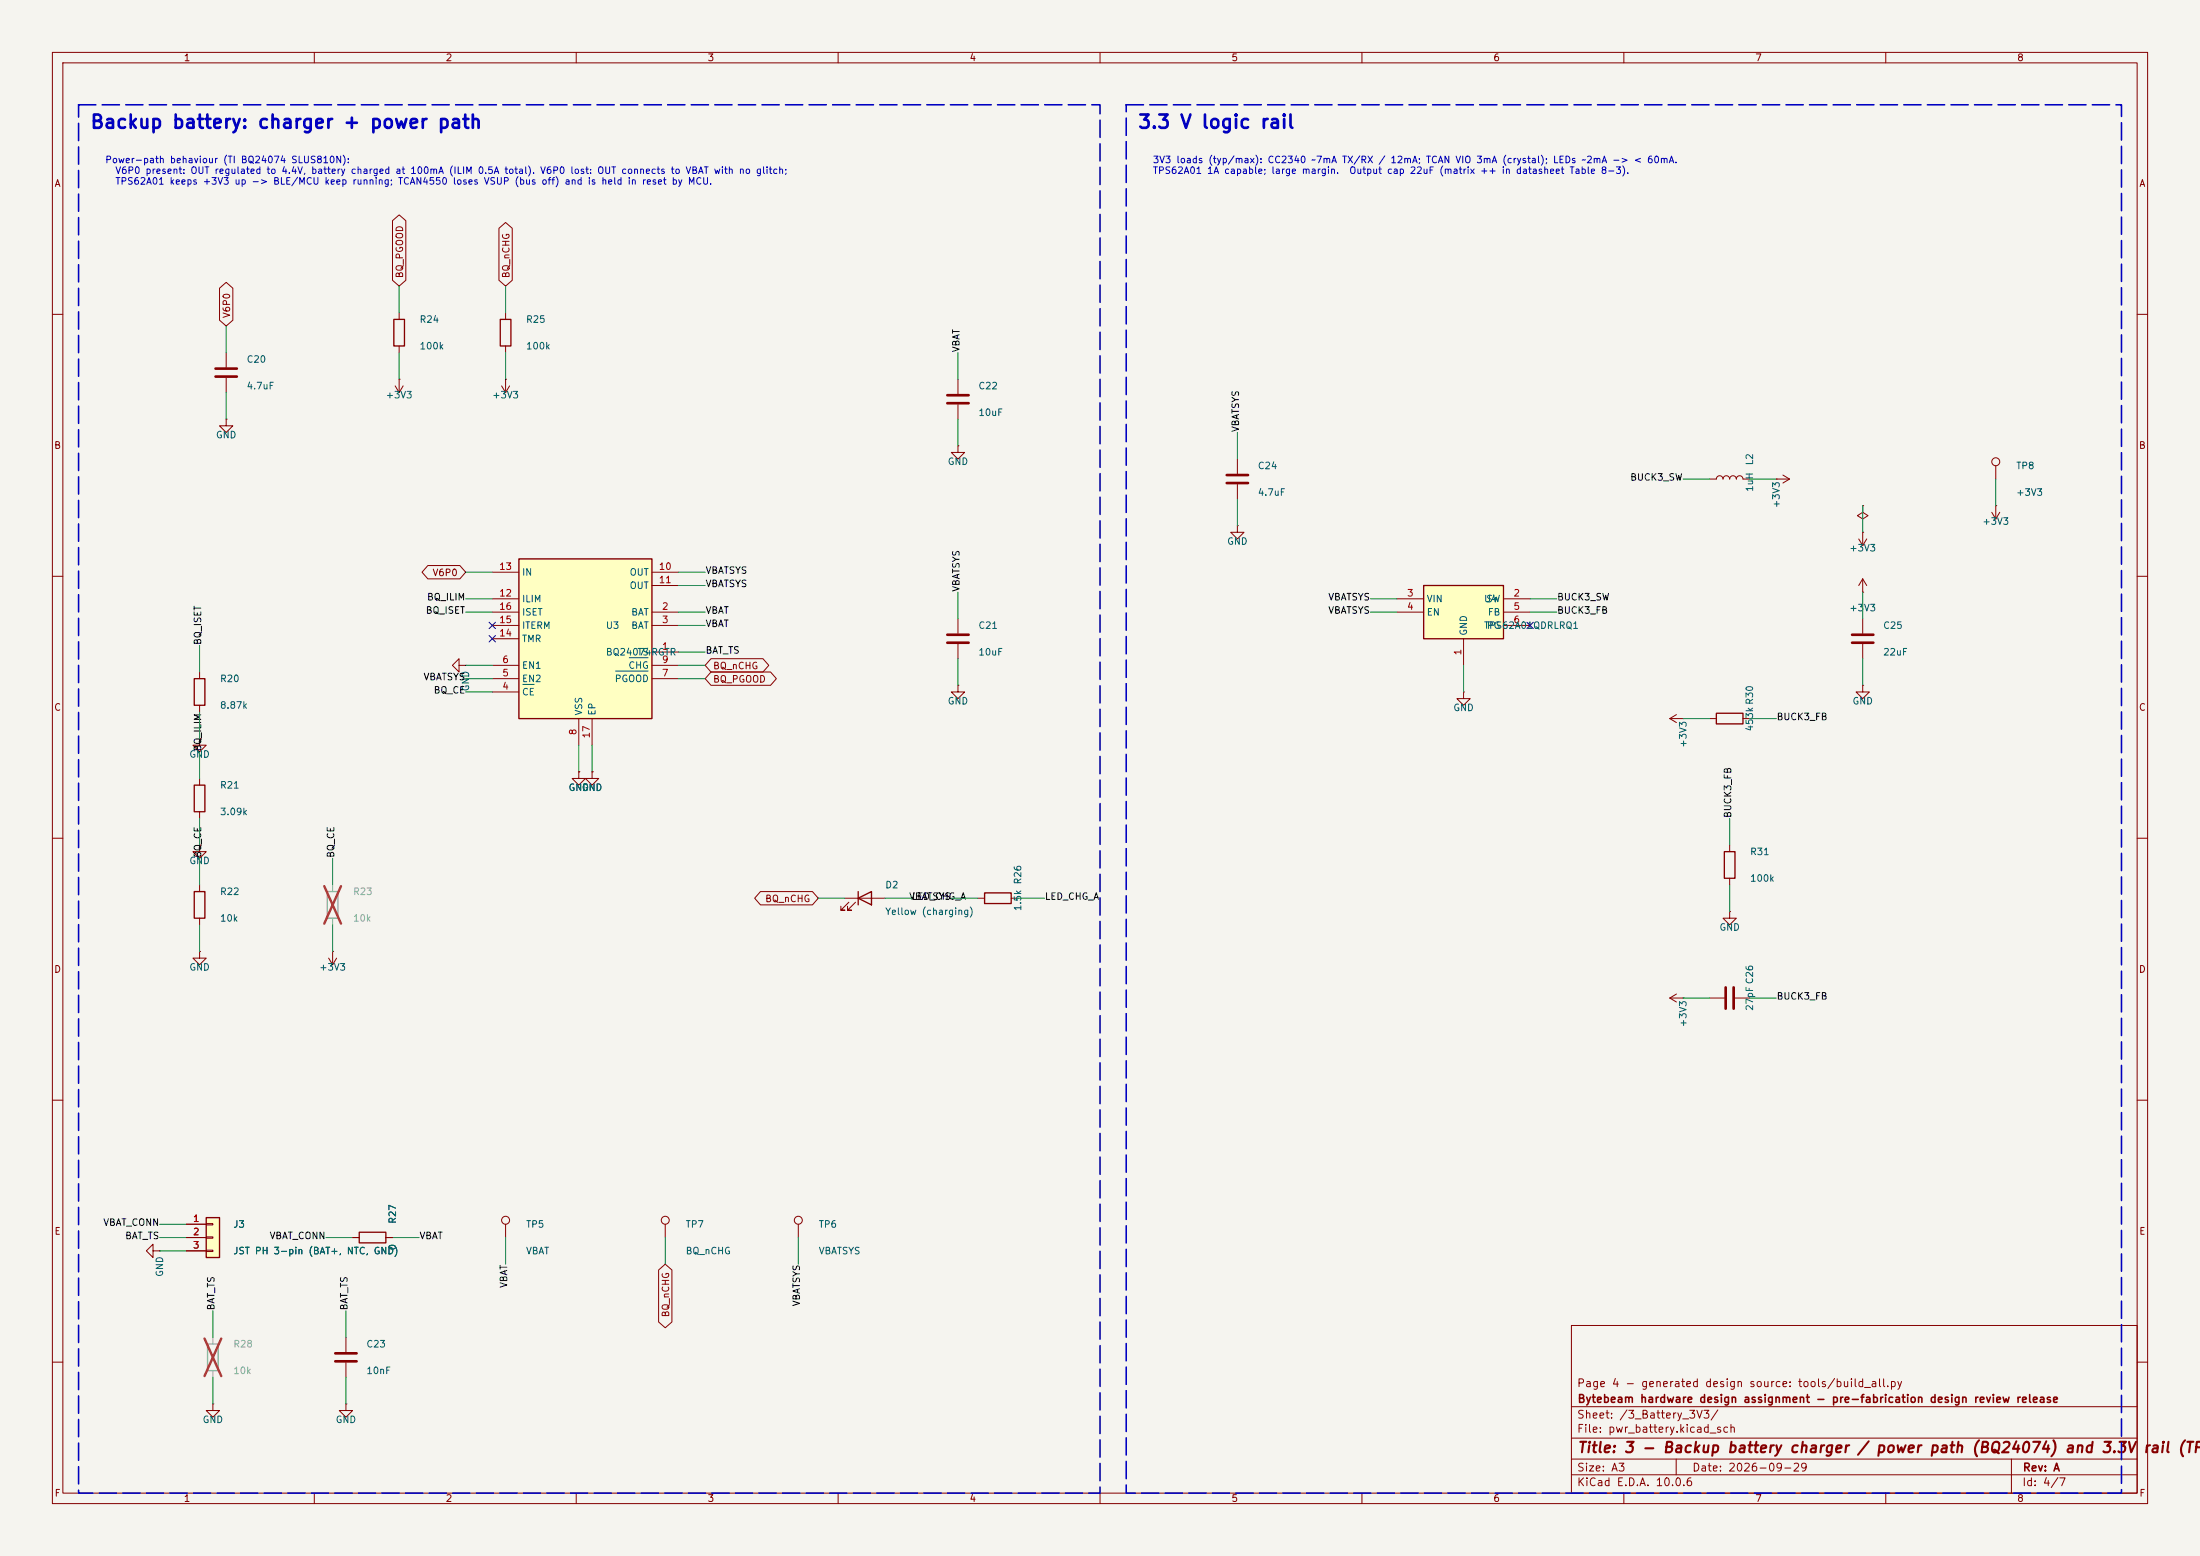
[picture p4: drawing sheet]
<svg xmlns="http://www.w3.org/2000/svg" width="420mm" height="297mm" viewBox="0 0 420 297" stroke-linecap="round" stroke-linejoin="round" font-family="sans-serif">
<path d="M0 0h420v297h-420z" fill="#f5f4ef" stroke="#f5f4ef" stroke-width=".19"/>
<g fill="none" stroke="#840000" stroke-width=".19">
<path d="M10 10h400v277h-400zM12 12h396v273h-396zM60 10v2M110 10v2M160 10v2M210 10v2M260 10v2M310 10v2M360 10v2M10 60h2M408 60h2M10 110h2"/>
<path d="M408 110h2M10 160h2M408 160h2M161.3 171.5h7.6M162.1 172.2l-1.6 1.5h.8h-.8v-.7M163.3 172.2l-1.5 1.5h.8h-.8v-.7M186.7 171.5h1.3M193 171.5h1.3M330.2 174v1.3h1.3l-1.3 1.2-1.3-1.2h1.3M330.2 174h.1M330.2 161.3v1.3M330.2 167.6v1.3"/>
<path d="M326.4 190.5h2.8M331.2 190.5h2.8M10 210h2M408 210h2M29.2 238.8v-1.3l-1.3 1.3 1.3 1.2v-1.2h1.3M30.5 238.8h.1M67.3 236.2h1.3M73.7 236.2h1.2M127 233.7v2.5M152.4 233.7v2.5M66 255.3v2.8M300 253h108v32h-108z"/>
<path d="M10 260h2M40.6 268v1.2h1.3l-1.3 1.3-1.2-1.3h1.2M40.6 268h.1M66 268v1.2h1.3l-1.3 1.3-1.2-1.3h1.2M66 268h.1M66 260.1v2.8M300 278.5h108M300 274.5h108M300 268.5h108M320 278.5v3M384 278.5v6.5M408 260h2"/>
<path d="M60 285v2M110 285v2M160 285v2M210 285v2M260 285v2M300 281.5h108M310 285v2M360 285v2"/>
<circle cx="127" cy="232.9" r=".76"/>
<circle cx="152.4" cy="232.9" r=".76"/>
</g>
<path d="M163.8 171.5l2.6-1.3v2.5zM163.8 170.2v2.5M188 170.4h5v2.1h-5zM329.2 162.6h2v5h-2zM68.6 235.2h5.1v2h-5.1z" fill="none" stroke="#840000" stroke-width=".25"/>
<path d="M329.4 188.5v4M331 188.5v4M64 258.3h4.1M64 259.8h4.1" fill="none" stroke="#840000" stroke-width=".51"/>
<path d="M62.5 170.2h2v5.1h-2zM39.6 256.5h2.1v5.1h-2.1z" fill="none" stroke="#9c9b98" stroke-width=".25"/>
<path d="M63.5 168.9v1.3M63.5 175.3v1.2M40.6 255.3v1.2M40.6 261.6v1.3" fill="none" stroke="#9c9b98" stroke-width=".19"/>
<path d="M61.9 169.1l3.2 7.2M65.1 169.1l-3.2 7.2M39 255.5l3.2 7.2M42.2 255.5l-3.2 7.2" fill="none" stroke="#e12e31" stroke-width=".46"/>
<path d="M39.4 232.4h2.5v7.6h-2.5z" fill="#ffffc2"/>
<path d="M39.4 232.4h2.5v7.6h-2.5z" fill="none" stroke="#840000" stroke-width=".25"/>
<g fill="none" stroke="#840000" stroke-width=".19">
<path d="M182.9 72.4v2.8M182.9 77.2v2.8M182.9 85.1v1.3h1.2l-1.2 1.2-1.3-1.2h1.3M182.9 85.1h.1M87.6 127v-1.3l-1.2 1.3 1.2 1.3v-1.3h1.3M88.9 127h.1M35.6 233.7h3.8M35.6 236.2h3.8M35.6 238.8h3.8M39.4 233.6h1.2v.2h-1.2zM39.4 236.1h1.2v.2h-1.2zM39.4 238.6h1.2v.3h-1.2z"/>
<path d="M96.5 233.7v2.5"/>
<circle cx="96.5" cy="232.9" r=".76"/>
</g>
<path d="M180.8 75.4h4.1M180.8 77h4.1" fill="none" stroke="#840000" stroke-width=".51"/>
<path d="M99.1 106.7h25.4v30.5h-25.4z" fill="#ffffc2"/>
<path d="M75.2 61h2v5h-2zM95.5 61h2v5h-2zM99.1 106.7h25.4v30.5h-25.4zM37.1 129.5h2v5.1h-2zM37.1 149.9h2v5h-2zM37.1 170.2h2v5.1h-2z" fill="none" stroke="#840000" stroke-width=".25"/>
<g fill="none" stroke="#840000" stroke-width=".19">
<path d="M76.2 59.7v1.3M96.5 59.7v1.3M43.2 67.3v2.8M43.2 72.1v2.8M75.4 73.7l.8 1.2M76.2 72.4h.1M76.2 66v1.3M76.2 72.4v2.5M77 73.7l-.8 1.2M95.8 73.7l.7 1.2M96.5 72.4h.1M96.5 66v1.3"/>
<path d="M96.5 72.4v2.5M97.3 73.7l-.8 1.2M43.2 80v1.3h1.2l-1.2 1.3-1.3-1.3h1.3M43.2 80h.1M236.2 87.6v2.8M236.2 92.5v2.8M339.1 91.4h.1M339.1 91.4h2.5M340.4 90.7l1.2 .7M341.6 91.4l-1.2 .8M94 116.8h5.1M94 119.4h5.1"/>
<path d="M94 109.2h5.1M94 114.3h5.1M124.5 116.8h5M124.5 119.4h5M124.5 109.2h5M124.5 111.8h5M182.9 118.1v2.8M236.2 100.3v1.3h1.3l-1.3 1.3-1.3-1.3h1.3M236.2 100.3h.1M38.1 128.3v1.2M38.1 134.6v1.3M94 132.1h5.1"/>
<path d="M94 129.5h5.1M94 127h5.1M94 121.9h5.1M110.5 137.2v5M113 137.2v5M124.5 124.5h5M124.5 129.5h5M124.5 127h5M182.9 130.8v1.3h1.2l-1.2 1.3-1.3-1.3h1.3M182.9 130.8h.1M182.9 122.9v2.8M279.4 132.1v1.3h1.3l-1.3 1.2-1.3-1.2h1.3"/>
<path d="M279.4 132.1h.1M38.1 141v1.2h1.3l-1.3 1.3-1.3-1.3h1.3M38.1 141h.1M38.1 148.6v1.3M38.1 154.9v1.3M110.5 147.3v1.3h1.3l-1.3 1.3-1.3-1.3h1.3M110.5 147.3h.1M113 147.3v1.3h1.3l-1.3 1.3-1.2-1.3h1.2M113 147.3h.1M38.1 161.3v1.3h1.3l-1.3 1.2-1.3-1.2h1.3M38.1 161.3h.1M38.1 168.9v1.3"/>
<path d="M38.1 175.3v1.2M38.1 181.6v1.3h1.3l-1.3 1.3-1.3-1.3h1.3M38.1 181.6h.1M62.7 182.9l.8 1.3M63.5 181.6h.1M63.5 181.6v2.6M64.3 182.9l-.8 1.3"/>
</g>
<path d="M99.8 130.6h2.2M117.5 128.1h6.2M120.1 125.6h3.6" fill="none" stroke="#006464" stroke-width=".19"/>
<path d="M41.1 70.4h4.1M41.1 71.9h4.1M234.2 90.7h4.1M234.2 92.2h4.1M180.8 121.2h4.1M180.8 122.7h4.1" fill="none" stroke="#840000" stroke-width=".51"/>
<path d="M271.8 111.8h15.2v10.1h-15.2z" fill="#ffffc2"/>
<path d="M271.8 111.8h15.2v10.1h-15.2zM327.7 136.1h5v2.1h-5z" fill="none" stroke="#840000" stroke-width=".25"/>
<g fill="none" stroke="#840000" stroke-width=".19">
<path d="M41.9 55l1.3-1.1 1.3 1.1v6.1l-1.3 1.1-1.3-1.1zM74.9 42.1l1.3-1.1 1.3 1.1v11.4l-1.3 1.1-1.3-1.1zM95.2 43.6l1.3-1.1 1.3 1.1v9.9l-1.3 1.1-1.3-1.1zM326.4 91.4h1.3a.64 .64 0 0 1 .6-.6 .64 .64 0 0 1 .6 .6 .64 .64 0 0 1 .7-.6 .64 .64 0 0 1 .6 .6 .64 .64 0 0 1 .6-.6 .64 .64 0 0 1 .7 .6 .64 .64 0 0 1 .6-.6 .64 .64 0 0 1 .6 .6h1.3M355.6 96.5v1.3l1 .6-1 .7-1-.7 1-.6M355.6 96.5h.1M380.2 97.8l.8 1.3M381 96.5h.1M381 88.9v2.5M381 96.5v2.6M381.8 97.8l-.8 1.3M81.7 107.9h6.1l1.1 1.3-1.1 1.3h-6.1l-1.1-1.3z"/>
<path d="M266.7 114.3h5.1M266.7 116.8h5.1M287 114.3h5.1M287 116.8h5.1M287 119.4h5.1M354.8 102.9l.8 1.2M355.6 113h.1M355.6 101.6h.1M355.6 110.5l-.8 1.3M355.6 110.5l.8 1.3M355.6 101.6v2.5M355.6 110.5v2.5"/>
<path d="M355.6 118.1v2.8M356.4 102.9l-.8 1.2M135.7 128.3h11.4l1.1 1.2-1.1 1.3h-11.4l-1.1-1.3zM135.7 125.7h10l1.1 1.3-1.1 1.3h-10l-1.1-1.3zM279.4 121.9v5.1M318.8 137.2l1.2 .7M318.8 137.2h2.5M320 136.4l-1.2 .8M321.3 137.2h.1M326.4 137.2h1.3M332.7 137.2h1.3M355.6 130.8v1.3h1.3l-1.3 1.3-1.3-1.3h1.3"/>
<path d="M355.6 130.8h.1M355.6 122.9v2.8M110.5 147.3h.1M113 147.3h.1M145.2 170.2h9.9l1.1 1.3-1.1 1.2h-9.9l-1.1-1.2zM318.8 190.5l1.2 .8M318.8 190.5h2.5M320 189.7l-1.2 .8M321.3 190.5h.1M35.6 236.2h3.8M35.6 233.7h3.8M35.6 238.8h3.8"/>
<path d="M67.3 236.2h1.3M73.7 236.2h1.2M125.7 242.4l1.3-1.1 1.3 1.1v9.9l-1.3 1.1-1.3-1.1z"/>
<circle cx="381" cy="88.1" r=".76"/>
</g>
<path d="M353.6 121.2h4M353.6 122.7h4" fill="none" stroke="#840000" stroke-width=".51"/>
<g fill="none" stroke="#009600" stroke-width=".19">
<path d="M76.2 54.6v5.1M96.5 54.6v5.1M43.2 62.2v5.1M43.2 74.9v5.1M76.2 67.3v5.1M96.5 67.3v5.1M182.9 67.3v5.1M182.9 80v5.1M236.2 82.6v5M236.2 95.3v5M321.3 91.4h5.1M334 91.4h5.1"/>
<path d="M355.6 96.5v5.1M381 91.4v5.1M88.9 114.3h5.1M88.9 116.8h5.1M88.9 109.2h5.1M129.5 116.8h5.1M129.5 119.4h5.1M129.5 109.2h5.1M129.5 111.8h5.1M182.9 113v5.1M261.6 114.3h5.1M261.6 116.8h5.1"/>
<path d="M292.1 114.3h5.1M292.1 116.8h5.1M355.6 113v5.1M38.1 123.2v5.1M38.1 135.9v5.1M88.9 127h5.1M88.9 129.5h5.1M88.9 132.1h5.1M129.5 127h5.1M129.5 129.5h5.1M129.5 124.5h5.1M182.9 125.7v5.1"/>
<path d="M279.4 127v5.1M321.3 137.2h5.1M334 137.2h5.1M355.6 125.7v5.1M38.1 143.5v5.1M38.1 156.2v5.1M110.5 142.2v5.1M113 142.2v5.1M330.2 156.2v5.1M38.1 163.8v5.1M38.1 176.5v5.1M63.5 163.8v5.1"/>
<path d="M63.5 176.5v5.1M156.2 171.5h5.1M168.9 171.5h5.1M181.6 171.5h5.1M194.3 171.5h5.1M330.2 168.9v5.1M321.3 190.5h5.1M334 190.5h5.1M30.5 238.8h5.1M30.5 236.2h5.1M30.5 233.7h5.1M62.2 236.2h5.1"/>
<path d="M74.9 236.2h5.1M96.5 236.2v5.1M127 236.2v5.1M152.4 236.2v5.1M40.6 250.2v5.1M66 250.2v5.1M40.6 262.9v5.1M66 262.9v5.1"/>
</g>
<path d="M93.4 118.8l1.2 1.2M94.6 118.8l-1.2 1.2M291.5 118.8l1.2 1.2M292.7 118.8l-1.2 1.2M93.4 121.3l1.2 1.2M94.6 121.3l-1.2 1.2" fill="none" stroke="#000084" stroke-width=".19"/>
<path d="M15 20h195v265h-195zM215 20h190v265h-190z" fill="none" stroke="#0000c2" stroke-width=".3" stroke-dasharray="3.3 1.2"/>
<g font-size="2.5" fill="#0000c2">
<text x="17.1" y="25.2">Backup battery: charger + power path</text>
<text x="217.1" y="25.2">3.3 V logic rail</text>
</g>
<g font-size="2" fill="#840000">
<text x="301" y="277.8">Title: 3 - Backup battery charger / power path (BQ24074) and 3.3V</text>
<text x="409" y="277.8">rail (TPS</text>
</g>
<g font-size="1.5" fill="#840000">
<text x="300.9" y="265.1">Page 4 - generated design source: tools/build_all.py</text>
<text x="301" y="268.1">Bytebeam hardware design assignment - pre-fabrication design review release</text>
<text x="300.9" y="273.8">File: pwr_battery.kicad_sch</text>
<text x="300.9" y="271.1">Sheet: /3_Battery_3V3/</text>
<text x="300.9" y="281.2">Size: A3</text>
<text x="322.9" y="281.2">Date: 2026-09-29</text>
<text x="386" y="281.2">Rev: A</text>
<text x="300.9" y="284">KiCad E.D.A. 10.0.6</text>
<text x="385.9" y="284">Id: 4/7</text>
</g>
<g font-size="1.3" fill="#840000">
<text x="35" y="12">1</text>
<text x="85" y="12">2</text>
<text x="135" y="12">3</text>
<text x="185" y="12">4</text>
<text x="235" y="12">5</text>
<text x="285" y="12">6</text>
<text x="335" y="12">7</text>
<text x="385" y="12">8</text>
<text x="10.3" y="36">A</text>
<text x="408.3" y="36">A</text>
<text x="77.3" y="53.2" transform="rotate(-90 77.3 53.2)">BQ_PGOOD</text>
<text x="97.6" y="53.2" transform="rotate(-90 97.6 53.2)">BQ_nCHG</text>
<text x="44.2" y="60.8" transform="rotate(-90 44.2 60.8)">V6P0</text>
<text x="10.2" y="86">B</text>
<text x="408.2" y="86">B</text>
<text x="82.5" y="110.3">V6P0</text>
<text x="136" y="130.6">BQ_PGOOD</text>
<text x="136" y="128.1">BQ_nCHG</text>
<text x="10.2" y="136">C</text>
<text x="408.2" y="136">C</text>
<text x="146" y="172.5">BQ_nCHG</text>
<text x="10.2" y="186">D</text>
<text x="408.2" y="186">D</text>
<text x="10.3" y="236">E</text>
<text x="408.3" y="236">E</text>
<text x="128.1" y="251.5" transform="rotate(-90 128.1 251.5)">BQ_nCHG</text>
<text x="10.3" y="286">F</text>
<text x="35" y="287">1</text>
<text x="85" y="287">2</text>
<text x="135" y="287">3</text>
<text x="185" y="287">4</text>
<text x="235" y="287">5</text>
<text x="285" y="287">6</text>
<text x="335" y="287">7</text>
<text x="385" y="287">8</text>
<text x="408.3" y="286">F</text>
</g>
<g font-size="1.3" fill="#0000c2">
<text x="20" y="31.5">Power-path behaviour (TI BQ24074 SLUS810N):</text>
<text x="21.9" y="33.5">V6P0 present: OUT regulated to 4.4V, battery charged at 100mA (ILIM 0.5A total). V6P0 lost: OUT connects to VBAT with no glitch;</text>
<text x="21.9" y="35.5">TPS62A01 keeps +3V3 up -&gt; BLE/MCU keep running; TCAN4550 loses VSUP (bus off) and is held in reset by MCU.</text>
<text x="220" y="31.5">3V3 loads (typ/max): CC2340 ~7mA TX/RX / 12mA; TCAN VIO 3mA (crystal); LEDs ~2mA -&gt; &lt; 60mA.</text>
<text x="220" y="33.5">TPS62A01 1A capable; large margin.</text>
<text x="257.5" y="33.5">Output cap 22uF (matrix ++ in datasheet Table 8-3).</text>
</g>
<g font-size="1.3" fill="#006464">
<text x="80" y="61.9">R24</text>
<text x="100.3" y="61.9">R25</text>
<text x="47" y="69.5">C20</text>
<text x="80" y="67">100k</text>
<text x="100.3" y="67">100k</text>
<text x="47" y="74.6">4.7uF</text>
<text x="73.5" y="76.4">+3V3</text>
<text x="93.9" y="76.4">+3V3</text>
<text x="186.7" y="74.6">C22</text>
<text x="41.1" y="84">GND</text>
<text x="186.7" y="79.7">10uF</text>
<text x="180.8" y="89.1">GND</text>
<text x="240" y="89.9">C24</text>
<text x="335" y="88.9" transform="rotate(-90 335 88.9)">L2</text>
<text x="384.8" y="89.9">TP8</text>
<text x="240" y="94.9">4.7uF</text>
<text x="335" y="94" transform="rotate(-90 335 94)">1uH</text>
<text x="384.8" y="94.9">+3V3</text>
<text x="340.1" y="97.1" transform="rotate(-90 340.1 97.1)">+3V3</text>
<text x="378.3" y="100.5">+3V3</text>
<text x="234.2" y="104.3">GND</text>
<text x="352.9" y="105.6">+3V3</text>
<text x="99.5" y="110.2">IN</text>
<text x="120.1" y="110.2">OUT</text>
<text x="120.1" y="112.7">OUT</text>
<text x="99.5" y="115.3">ILIM</text>
<text x="99.5" y="117.8">ISET</text>
<text x="120.4" y="117.8">BAT</text>
<text x="272.3" y="115.3">VIN</text>
<text x="272.3" y="117.8">EN</text>
<text x="283.2" y="115.3">U4</text>
<text x="283.6" y="115.3">SW</text>
<text x="283.9" y="117.8">FB</text>
<text x="352.9" y="117">+3V3</text>
<text x="99.5" y="122.9">TMR</text>
<text x="99.5" y="120.3">ITERM</text>
<text x="115.6" y="120.3">U3</text>
<text x="115.6" y="125.4">BQ24074RGTR</text>
<text x="120.4" y="120.3">BAT</text>
<text x="121.5" y="125.4">TS</text>
<text x="186.7" y="120.3">C21</text>
<text x="186.7" y="125.4">10uF</text>
<text x="280.4" y="121.4" transform="rotate(-90 280.4 121.4)">GND</text>
<text x="283.2" y="120.3">TPS62A01QDRLRQ1</text>
<text x="283.7" y="120.3">PG</text>
<text x="359.4" y="120.3">C25</text>
<text x="359.4" y="125.4">22uF</text>
<text x="41.9" y="130.5">R20</text>
<text x="99.5" y="130.5">EN2</text>
<text x="99.5" y="128">EN1</text>
<text x="117.3" y="130.5">PGOOD</text>
<text x="119.9" y="128">CHG</text>
<text x="41.9" y="135.6">8.87k</text>
<text x="89.9" y="132.1" transform="rotate(-90 89.9 132.1)">GND</text>
<text x="99.5" y="133">CE</text>
<text x="111.5" y="136.7" transform="rotate(-90 111.5 136.7)">VSS</text>
<text x="114" y="136.7" transform="rotate(-90 114 136.7)">EP</text>
<text x="180.8" y="134.8">GND</text>
<text x="277.3" y="136">GND</text>
<text x="353.5" y="134.8">GND</text>
<text x="322.3" y="142.8" transform="rotate(-90 322.3 142.8)">+3V3</text>
<text x="335" y="139.7" transform="rotate(-90 335 139.7)">453k R30</text>
<text x="36" y="144.9">GND</text>
<text x="41.9" y="150.8">R21</text>
<text x="41.9" y="155.9">3.09k</text>
<text x="108.4" y="151.3">GND</text>
<text x="111" y="151.3">GND</text>
<text x="36" y="165.3">GND</text>
<text x="334" y="163.5">R31</text>
<text x="41.9" y="171.1">R22</text>
<text x="168.9" y="169.9">D2</text>
<text x="334" y="168.6">100k</text>
<text x="41.9" y="176.2">10k</text>
<text x="168.9" y="175">Yellow (charging)</text>
<text x="195.3" y="174" transform="rotate(-90 195.3 174)">1.5k R26</text>
<text x="328.1" y="178">GND</text>
<text x="36" y="185.6">GND</text>
<text x="60.8" y="185.6">+3V3</text>
<text x="322.3" y="196.2" transform="rotate(-90 322.3 196.2)">+3V3</text>
<text x="335" y="193.1" transform="rotate(-90 335 193.1)">27pF C26</text>
<text x="75.9" y="233.7" transform="rotate(-90 75.9 233.7)">R27</text>
<text x="44.4" y="234.6">J3</text>
<text x="44.4" y="239.7">JST PH 3-pin (BAT+, NTC, GND)</text>
<text x="75.9" y="238.8" transform="rotate(-90 75.9 238.8)">0</text>
<text x="100.3" y="234.6">TP5</text>
<text x="100.3" y="239.7">VBAT</text>
<text x="130.8" y="234.6">TP7</text>
<text x="130.8" y="239.7">BQ_nCHG</text>
<text x="156.2" y="234.6">TP6</text>
<text x="156.2" y="239.7">VBATSYS</text>
<text x="31.4" y="243.8" transform="rotate(-90 31.4 243.8)">GND</text>
<text x="69.8" y="257.5">C23</text>
<text x="69.8" y="262.6">10nF</text>
<text x="38.6" y="271.9">GND</text>
<text x="64" y="271.9">GND</text>
</g>
<g font-size="1.3" fill="#0f0f0f">
<text x="183.5" y="67.3" transform="rotate(-90 183.5 67.3)">VBAT</text>
<text x="236.8" y="82.6" transform="rotate(-90 236.8 82.6)">VBATSYS</text>
<text x="311.1" y="92.1">BUCK3_SW</text>
<text x="134.6" y="109.8">VBATSYS</text>
<text x="134.6" y="112.4">VBATSYS</text>
<text x="183.5" y="113.1" transform="rotate(-90 183.5 113.1)">VBATSYS</text>
<text x="81.2" y="117.5">BQ_ISET</text>
<text x="81.4" y="114.9">BQ_ILIM</text>
<text x="134.6" y="117.5">VBAT</text>
<text x="134.6" y="120">VBAT</text>
<text x="253.5" y="114.9">VBATSYS</text>
<text x="253.5" y="117.5">VBATSYS</text>
<text x="297.2" y="114.9">BUCK3_SW</text>
<text x="297.2" y="117.5">BUCK3_FB</text>
<text x="38.7" y="123.2" transform="rotate(-90 38.7 123.2)">BQ_ISET</text>
<text x="134.6" y="125.1">BAT_TS</text>
<text x="80.8" y="130.2">VBATSYS</text>
<text x="82.7" y="132.7">BQ_CE</text>
<text x="339.1" y="137.8">BUCK3_FB</text>
<text x="38.7" y="143.5" transform="rotate(-90 38.7 143.5)">BQ_ILIM</text>
<text x="330.8" y="156.2" transform="rotate(-90 330.8 156.2)">BUCK3_FB</text>
<text x="38.7" y="163.9" transform="rotate(-90 38.7 163.9)">BQ_CE</text>
<text x="64.1" y="163.9" transform="rotate(-90 64.1 163.9)">BQ_CE</text>
<text x="173.5" y="172.1">VBATSYS</text>
<text x="174" y="172.1">LED_CHG_A</text>
<text x="199.4" y="172.1">LED_CHG_A</text>
<text x="339.1" y="191.1">BUCK3_FB</text>
<text x="19.6" y="234.3">VBAT_CONN</text>
<text x="23.8" y="236.8">BAT_TS</text>
<text x="51.4" y="236.8">VBAT_CONN</text>
<text x="80" y="236.8">VBAT</text>
<text x="97.1" y="245.9" transform="rotate(-90 97.1 245.9)">VBAT</text>
<text x="41.3" y="250.2" transform="rotate(-90 41.3 250.2)">BAT_TS</text>
<text x="66.7" y="250.2" transform="rotate(-90 66.7 250.2)">BAT_TS</text>
<text x="153" y="249.4" transform="rotate(-90 153 249.4)">VBATSYS</text>
</g>
<g font-size="1.3" fill="#a90000">
<text x="95.2" y="109.1">13</text>
<text x="125.7" y="109.1">10</text>
<text x="125.7" y="111.6">11</text>
<text x="95.2" y="114.2">12</text>
<text x="95.2" y="119.2">15</text>
<text x="95.2" y="116.7">16</text>
<text x="126.3" y="116.7">2</text>
<text x="126.3" y="119.2">3</text>
<text x="268.5" y="114.2">3</text>
<text x="268.5" y="116.7">4</text>
<text x="288.8" y="114.2">2</text>
<text x="288.8" y="116.7">5</text>
<text x="288.8" y="119.2">6</text>
<text x="95.2" y="121.8">14</text>
<text x="126.3" y="124.3">1</text>
<text x="279.3" y="125.2" transform="rotate(-90 279.3 125.2)">1</text>
<text x="95.8" y="131.9">4</text>
<text x="95.8" y="129.4">5</text>
<text x="95.8" y="126.9">6</text>
<text x="126.3" y="129.4">7</text>
<text x="126.3" y="126.9">9</text>
<text x="110.4" y="140.4" transform="rotate(-90 110.4 140.4)">8</text>
<text x="112.9" y="141" transform="rotate(-90 112.9 141)">17</text>
<text x="36.7" y="233.5">1</text>
<text x="36.7" y="236.1">2</text>
<text x="36.7" y="238.6">3</text>
</g>
<g font-size="1.3" fill="#939391">
<text x="67.3" y="171.1">R23</text>
<text x="67.3" y="176.2">10k</text>
<text x="44.4" y="257.5">R28</text>
<text x="44.4" y="262.6">10k</text>
</g>
</svg>
